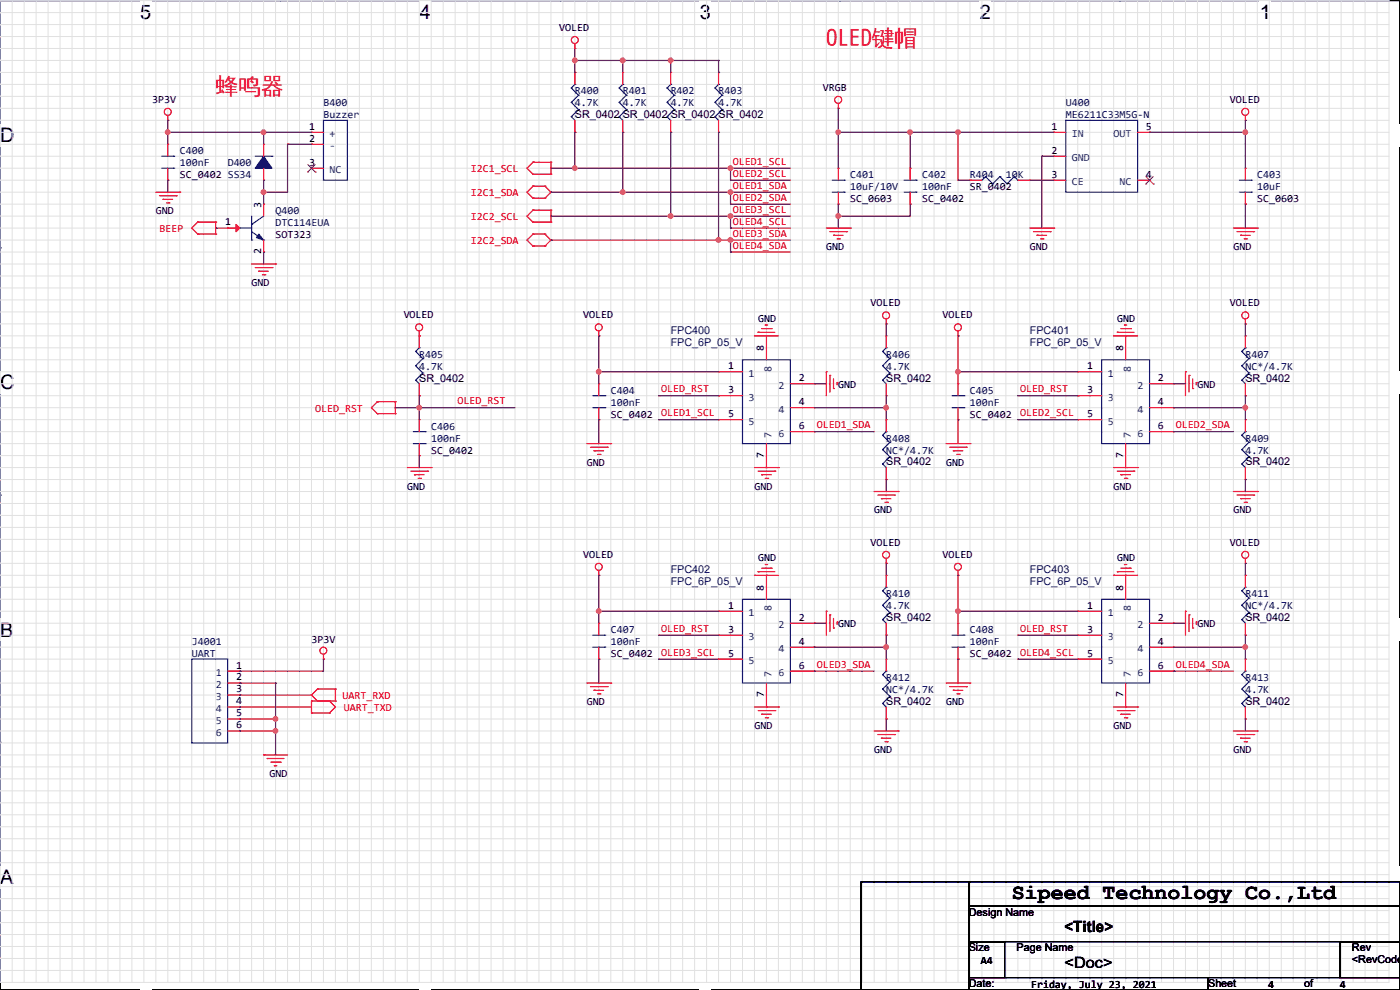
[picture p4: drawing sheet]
<svg xmlns="http://www.w3.org/2000/svg" width="297mm" height="210mm" viewBox="0 0 297 210" stroke-linecap="round" stroke-linejoin="round" font-family="sans-serif">
<path d="M0 .1h297v209.8h-297z" fill="none" stroke="#000" stroke-width=".25"/>
<g fill="#fff">
<path d="M29.7 .1h2.4v4.8h-2.4z"/>
<path d="M29.7 209.9l2.4 .1z"/>
</g>
<path d="M59.4 .1h.1M59.4 209.9h.1" fill="none" stroke="#000" stroke-width=".25"/>
<g fill="#fff">
<path d="M89.1 .1h2.3v4.8h-2.3z"/>
<path d="M89.1 209.9l2.3 .1z"/>
</g>
<path d="M118.8 .1h.1M118.8 209.9h.1" fill="none" stroke="#000" stroke-width=".25"/>
<g fill="#fff">
<path d="M148.5 .1h2.3v4.8h-2.3z"/>
<path d="M148.5 209.9l2.3 .1z"/>
</g>
<path d="M178.2 .1h.1M178.2 209.9h.1" fill="none" stroke="#000" stroke-width=".25"/>
<g fill="#fff">
<path d="M207.9 .1h2.3v4.8h-2.3z"/>
<path d="M207.9 209.9l2.3 .1z"/>
</g>
<path d="M237.6 .1h.1M237.6 209.9h.1" fill="none" stroke="#000" stroke-width=".25"/>
<g fill="#fff">
<path d="M267.3 .1h2.3v4.8h-2.3z"/>
<path d="M267.3 209.9l2.3 .1z"/>
<path d="M0 26.3h3.1v4.8h-3.1z"/>
<path d="M297 26.3v4.8z"/>
<path d="M0 78.8h3.1v4.7h-3.1z"/>
<path d="M297 78.8v4.7z"/>
</g>
<path d="M0 52.6h.1M297 52.6h.1" fill="none" stroke="#000" stroke-width=".25"/>
<g fill="#fff">
<path d="M0 131.2h2.9v4.8h-2.9z"/>
<path d="M297 131.2v4.8z"/>
</g>
<path d="M0 105h.1M297 105h.1" fill="none" stroke="#000" stroke-width=".25"/>
<g fill="#fff">
<path d="M0 183.7h2.9v4.7h-2.9z"/>
<path d="M296.9 183.7h.1v4.7h-.1z"/>
</g>
<path d="M0 157.5h.1M297 157.5h.1M182.7 187.1h22.8v22.8h-22.8zM205.5 187.1h91.5v5.1h-91.5zM205.5 192.2h91.5v7.6h-91.5zM205.5 199.8h7.6v7.6h-7.6zM284.3 199.8h12.7v7.6h-12.7zM205.5 207.4h50.8v2.5h-50.8zM256.3 207.4h40.7v2.5h-40.7z" fill="none" stroke="#000" stroke-width=".25"/>
<g fill="none" stroke="#e1e1e1" stroke-width=".21">
<path d="M0 .1h294.7v208.3h-294.7zM0 2.7h294.7M0 5.2h294.7M0 7.7h294.7M0 10.3h294.7M0 12.8h294.7M0 15.4h294.7M0 17.9h294.7M2.6 .1v208.3M5.1 .1v208.3M7.7 .1v208.3M10.2 .1v208.3"/>
<path d="M12.7 .1v208.3M15.3 .1v208.3M17.8 .1v208.3M20.4 .1v208.3M22.9 .1v208.3M25.4 .1v208.3M28 .1v208.3M30.5 .1v208.3M33.1 .1v208.3M35.6 .1v208.3M38.1 .1v208.3M40.7 .1v208.3"/>
<path d="M43.2 .1v208.3M45.8 .1v208.3M48.3 .1v208.3M50.8 .1v208.3M53.4 .1v208.3M55.9 .1v208.3M58.5 .1v208.3M61 .1v208.3M63.5 .1v208.3M66.1 .1v208.3M68.6 .1v208.3M71.2 .1v208.3"/>
<path d="M73.7 .1v208.3M76.2 .1v208.3M78.8 .1v208.3M81.3 .1v208.3M83.9 .1v208.3M86.4 .1v208.3M88.9 .1v208.3M91.5 .1v208.3M94 .1v208.3M96.6 .1v208.3M99.1 .1v208.3M101.6 .1v208.3"/>
<path d="M104.2 .1v208.3M106.7 .1v208.3M109.3 .1v208.3M111.8 .1v208.3M114.3 .1v208.3M116.9 .1v208.3M119.4 .1v208.3M122 .1v208.3M124.5 .1v208.3M127 .1v208.3M129.6 .1v208.3M132.1 .1v208.3"/>
<path d="M134.7 .1v208.3M137.2 .1v208.3M139.7 .1v208.3M142.3 .1v208.3M144.8 .1v208.3M147.4 .1v208.3M149.9 .1v208.3M152.4 .1v208.3M155 .1v208.3M157.5 .1v208.3M160.1 .1v208.3M162.6 .1v208.3"/>
<path d="M165.1 .1v208.3M167.7 .1v208.3M170.2 .1v208.3M172.8 .1v208.3M175.3 .1v208.3M177.8 .1v208.3M180.4 .1v208.3M182.9 .1v208.3M185.5 .1v208.3M188 .1v208.3M190.5 .1v208.3M193.1 .1v208.3"/>
<path d="M195.6 .1v208.3M198.2 .1v208.3M200.7 .1v208.3M203.2 .1v208.3M205.8 .1v208.3M208.3 .1v208.3M210.9 .1v208.3M213.4 .1v208.3M215.9 .1v208.3M218.5 .1v208.3M221 .1v208.3M223.6 .1v208.3"/>
<path d="M226.1 .1v208.3M228.6 .1v208.3M231.2 .1v208.3M233.7 .1v208.3M236.3 .1v208.3M238.8 .1v208.3M241.3 .1v208.3M243.9 .1v208.3M246.4 .1v208.3M249 .1v208.3M251.5 .1v208.3M254 .1v208.3"/>
<path d="M256.6 .1v208.3M259.1 .1v208.3M261.7 .1v208.3M264.2 .1v208.3M266.7 .1v208.3M269.3 .1v208.3M271.8 .1v208.3M274.4 .1v208.3M276.9 .1v208.3M279.4 .1v208.3M282 .1v208.3M284.5 .1v208.3"/>
<path d="M287.1 .1v208.3M289.6 .1v208.3M292.1 .1v208.3M0 20.4h294.7M0 23h294.7M0 25.5h294.7M0 28.1h294.7M0 30.6h294.7M0 33.1h294.7M0 35.7h294.7M0 38.2h294.7M0 40.8h294.7"/>
<path d="M0 43.3h294.7M0 45.8h294.7M0 48.4h294.7M0 50.9h294.7M0 53.5h294.7M0 56h294.7M0 58.5h294.7M0 61.1h294.7M0 63.6h294.7M0 66.2h294.7M0 68.7h294.7M0 71.2h294.7"/>
<path d="M0 73.8h294.7M0 76.3h294.7M0 78.9h294.7M0 81.4h294.7M0 83.9h294.7M0 86.5h294.7M0 89h294.7M0 91.6h294.7M0 94.1h294.7M0 96.6h294.7M0 99.2h294.7M0 101.7h294.7"/>
<path d="M0 104.3h294.7M0 106.8h294.7M0 109.3h294.7M0 111.9h294.7M0 114.4h294.7M0 117h294.7M0 119.5h294.7M0 122h294.7M0 124.6h294.7M0 127.1h294.7M0 129.7h294.7M0 132.2h294.7"/>
<path d="M0 134.7h294.7M0 137.3h294.7M0 139.8h294.7M0 142.4h294.7M0 144.9h294.7M0 147.4h294.7M0 150h294.7M0 152.5h294.7M0 155.1h294.7M0 157.6h294.7M0 160.1h294.7M0 162.7h294.7"/>
<path d="M0 165.2h294.7M0 167.8h294.7M0 170.3h294.7M0 172.8h294.7M0 175.4h294.7M0 177.9h294.7M0 180.5h294.7M0 183h294.7M0 185.5h294.7M0 188.1h294.7M0 190.6h294.7M0 193.2h294.7"/>
<path d="M0 195.7h294.7M0 198.2h294.7M0 200.8h294.7M0 203.3h294.7M0 205.9h294.7"/>
</g>
<g fill="none" stroke="#f00" stroke-width=".25">
<path d="M122 10.3h.1M122 15.4h.1M122 9.3v1M122 15.4v2.5M132.1 15.4h.1M132.1 15.4v2.5M142.3 15.4h.1M142.3 15.4v2.5M152.4 15.4h.1M152.4 15.4v2.5M35.6 25.5h.1M35.6 38.2h.1"/>
<path d="M35.6 30.6h.1M35.6 24.5v1M35.6 30.6v2.5M35.6 35.7v2.5M55.9 38.2h.1M55.9 30.6h.1M55.9 30.6v2.5M55.9 35.7v2.5M66.1 28.1h.1M66.1 30.6h.1M66.1 35.7h.1M66.1 28.1h2.5"/>
<path d="M66.1 30.6h2.5M66.1 35.7h2.5M113.1 37h.1M113.1 34.4h.1M113.1 39.5h.1M113.1 34.4l-1.3 1.3 1.3 1.3M113.1 37h3.8M113.1 34.4h3.8M113.1 39.5l-1.3 1.3 1.3 1.2M113.1 39.5h2.5M115.6 39.5h.1M115.6 39.5l1.3 1.3-1.3 1.2"/>
<path d="M116.9 37h.1M116.9 34.4h.1M116.9 34.4v2.6M122 28.1h.1M122 25.5v2.6M132.1 28.1h.1M132.1 25.5v2.6M142.3 28.1h.1M142.3 25.5v2.6M152.4 28.1h.1M152.4 25.5v2.6M177.8 23h.1"/>
<path d="M177.8 35.7h.1M177.8 22v1M177.8 35.7v2.5M193.1 35.7h.1M193.1 35.7v2.5M205.8 38.2h.1M205.8 38.2h2.5M215.9 38.2h2.6M218.5 38.2h.1M223.6 33.1h.1M223.6 38.2h.1M223.6 28.1h.1"/>
<path d="M223.6 28.1h2.5M223.6 33.1h2.5M223.6 38.2h2.5M241.3 28.1h2.6M241.3 38.2h2.6M243.9 28.1h.1M243.9 38.2h.1M264.2 25.5h.1M264.2 35.7h.1M264.2 24.5v1M264.2 35.7v2.5M33.1 40.8h5"/>
<path d="M33.8 41.5h3.6M34.6 42.3h.1M34.6 42.3h2M35.3 43.1h.6M35.9 43.1h.1M37.4 41.5h.1M38.1 40.8h.1M42 49.7h.1M42 47.1h.1M42 47.1l-1.3 1.3 1.3 1.3M42 49.7h3.8M42 47.1h3.8"/>
<path d="M45.8 49.7h.1M45.8 47.1h.1M45.8 47.1v2.6M48.3 48.4h.1M48.3 48.4h2.5M53.4 56h5.1M54.1 56.8h3.6M54.9 57.5h.1M54.9 57.5h2M55.7 58.3h.5M55.9 53.5h.1M55.9 43.3h.1"/>
<path d="M55.9 43.3v2.5M55.9 50.9v2.6M56.2 58.3h.1M57.7 56.8h.1M58.5 56h.1M113.1 42h.1M113.1 47.1h.1M113.1 44.6h.1M113.1 49.7h.1M113.1 52.2h.1M113.1 49.7h2.5M113.1 47.1h3.8"/>
<path d="M113.1 44.6l-1.3 1.2 1.3 1.3M113.1 42h2.5M113.1 44.6h3.8M113.1 49.7l-1.3 1.2 1.3 1.3M113.1 52.2h2.5M115.6 42h.1M115.6 52.2h.1M115.6 49.7h.1M115.6 49.7l1.3 1.2-1.3 1.3M116.9 47.1h.1M116.9 44.6h.1M116.9 44.6v2.5"/>
<path d="M175.3 48.4h5.1M176.1 49.1h3.5M176.8 49.9h.1M176.8 49.9h2.1M177.6 50.7h.5M177.8 43.3h.1M177.8 40.8v2.5M178.1 50.7h.1M179.6 49.1h.1M180.4 48.4h.1M193.1 43.3h.1M193.1 40.8v2.5"/>
<path d="M218.5 48.4h5.1M219.2 49.1h3.6M220 49.9h.1M220 49.9h2M220.8 50.7h.5M221.3 50.7h.1M222.8 49.1h.1M223.6 48.4h.1M261.7 48.4h5M262.4 49.1h3.6M263.2 49.9h.1M263.2 49.9h2"/>
<path d="M263.9 50.7h.6M264.2 43.3h.1M264.2 40.8v2.5M264.5 50.7h.1M266 49.1h.1M266.7 48.4h.1M88.9 71.2h.1M88.9 70.2v3.6M127 71.2h.1M127 70.2v1M152.4 78.9h.1M152.4 78.9h5.1"/>
<path d="M160.1 71.2h.1M160.1 71.2h5M160.8 70.5h.1M160.8 70.5h3.6M161.6 69.7h2M162.3 69h.1M162.3 69h.6M162.6 71.2h.1M162.6 71.2v5.1M163.6 69.7h.1M175.3 78.9h.1M175.3 78.9v5"/>
<path d="M176.1 79.6h.1M176.1 79.6v3.6M188 68.7h.1M188 71.2h.1M188 67.7v1M188 71.2v2.6M203.2 71.2h.1M203.2 70.2v1M228.6 78.9h.1M228.6 78.9h5.1M236.3 71.2h.1M236.3 71.2h5"/>
<path d="M237 70.5h.1M237 70.5h3.6M237.8 69.7h2M238.5 69h.1M238.5 69h.6M238.8 71.2h.1M238.8 71.2v5.1M239.8 69.7h.1M251.5 78.9h.1M251.5 78.9v5M252.3 79.6h.1M252.3 79.6v3.6"/>
<path d="M264.2 68.7h.1M264.2 71.2h.1M264.2 67.7v1M264.2 71.2v2.6M80.1 87.8h.1M80.1 85.2h.1M80.1 85.2l-1.3 1.3 1.3 1.3M80.1 87.8h3.8M80.1 85.2h3.8M83.9 87.8h.1M83.9 85.2h.1M83.9 85.2v2.6"/>
<path d="M86.4 99.2h5.1M87.2 99.9h3.5M88.9 96.6h.1M88.9 89h.1M88.9 83.9h.1M88.9 81.4v2.5M88.9 89v2.6M88.9 94.1v2.5M90.7 99.9h.1M91.5 99.2h.1M124.5 94.1h5.1M125.3 94.9h3.5"/>
<path d="M126 95.6h.1M126 95.6h2.1M126.8 96.4h.5M127 89h.1M127 81.4h.1M127 81.4v2.5M127 86.5v2.5M127.3 96.4h.1M128.8 94.9h.1M129.6 94.1h.1M152.4 83.9h.1M152.4 89h.1"/>
<path d="M152.4 83.9h5.1M152.4 89h5.1M160.1 99.2h5M160.8 99.9h3.6M162.6 99.2h.1M162.6 94.1v5.1M164.4 99.9h.1M165.1 99.2h.1M167.7 81.4h5.1M167.7 86.5h5.1M167.7 91.6h5.1M172.8 81.4h.1"/>
<path d="M172.8 86.5h.1M172.8 91.6h.1M176.8 82.4h.1M176.8 80.4v2M177.6 81.2h.1M177.6 81.2v.5M188 89h.1M188 83.9h.1M188 81.4v2.5M188 89v2.6M188 99.2v2.5M200.7 94.1h5.1"/>
<path d="M201.5 94.9h3.5M202.2 95.6h.1M202.2 95.6h2.1M203 96.4h.5M203.2 89h.1M203.2 81.4h.1M203.2 81.4v2.5M203.2 86.5v2.5M203.5 96.4h.1M205 94.9h.1M205.8 94.1h.1M228.6 83.9h.1"/>
<path d="M228.6 89h.1M228.6 83.9h5.1M228.6 89h5.1M236.3 99.2h5M237 99.9h3.6M238.8 99.2h.1M238.8 94.1v5.1M240.6 99.9h.1M241.3 99.2h.1M243.9 81.4h5.1M243.9 86.5h5.1M243.9 91.6h5.1"/>
<path d="M249 81.4h.1M249 86.5h.1M249 91.6h.1M253 82.4h.1M253 80.4v2M253.8 81.2h.1M253.8 81.2v.5M264.2 83.9h.1M264.2 89h.1M264.2 81.4v2.5M264.2 89v2.6M264.2 99.2v2.5"/>
<path d="M87.9 100.7h.1M87.9 100.7h2.1M88.7 101.5h.5M89.2 101.5h.1M161.6 100.7h.1M161.6 100.7h2M162.3 119.8h.1M162.3 101.5h.6M162.3 119.8h.6M162.9 101.5h.1M185.5 104.3h5M186.2 105h3.6"/>
<path d="M187 105.8h.1M187 105.8h2M187.7 106.6h.6M188 119.5h.1M188 101.7h.1M188 118.5v1M188.3 106.6h.1M189.8 105h.1M190.5 104.3h.1M237.8 100.7h.1M237.8 100.7h2M238.5 119.8h.1"/>
<path d="M238.5 101.5h.6M238.5 119.8h.6M239.1 101.5h.1M261.7 104.3h5M262.4 105h3.6M263.2 105.8h.1M263.2 105.8h2M263.9 106.6h.6M264.2 119.5h.1M264.2 101.7h.1M264.2 118.5v1M264.5 106.6h.1"/>
<path d="M266 105h.1M266.7 104.3h.1M68.6 139.8h.1M68.6 138.8v1M127 122h.1M127 139.8h.1M127 132.2h.1M127 121v1M127 132.2v2.5M127 137.3v2.5M152.4 129.7h.1M152.4 134.7h.1"/>
<path d="M152.4 139.8h.1M152.4 129.7h5.1M152.4 134.7h5.1M152.4 139.8h5.1M160.1 122h.1M160.1 122h5M160.8 121.3h.1M160.8 121.3h3.6M161.6 120.5h2M162.6 122h.1M162.6 122v5.1M163.6 120.5h.1"/>
<path d="M167.7 132.2h5.1M167.7 137.3h5.1M172.8 132.2h.1M172.8 137.3h.1M175.3 129.7h.1M175.3 129.7v5M176.1 130.4h.1M176.1 130.4v3.6M176.8 133.2h.1M176.8 131.2v2M177.6 132h.1M177.6 132v.5"/>
<path d="M188 134.7h.1M188 122h.1M188 139.8h.1M188 122v2.6M188 132.2v2.5M188 139.8v2.6M203.2 122h.1M203.2 139.8h.1M203.2 132.2h.1M203.2 121v1M203.2 132.2v2.5M203.2 137.3v2.5"/>
<path d="M228.6 129.7h.1M228.6 134.7h.1M228.6 139.8h.1M228.6 129.7h5.1M228.6 134.7h5.1M228.6 139.8h5.1M236.3 122h.1M236.3 122h5M237 121.3h.1M237 121.3h3.6M237.8 120.5h2M238.8 122h.1"/>
<path d="M238.8 122v5.1M239.8 120.5h.1M243.9 132.2h5.1M243.9 137.3h5.1M249 132.2h.1M249 137.3h.1M251.5 129.7h.1M251.5 129.7v5M252.3 130.4h.1M252.3 130.4v3.6M253 133.2h.1M253 131.2v2"/>
<path d="M253.8 132h.1M253.8 132v.5M264.2 134.7h.1M264.2 122h.1M264.2 139.8h.1M264.2 122v2.6M264.2 132.2v2.5M264.2 139.8v2.6M48.3 144.9h2.5M48.3 150h2.5M48.3 155.1h2.5M48.3 142.4h2.5"/>
<path d="M48.3 147.4h2.5M48.3 152.5h2.5M50.8 142.4h.1M50.8 144.9h.1M50.8 147.4h.1M50.8 150h.1M50.8 152.5h.1M50.8 155.1h.1M66.1 151.3h.1M66.1 148.7h.1M66.1 148.7h5.1M66.1 151.3h3.8"/>
<path d="M66.1 148.7v2.6M67.4 146.2h.1M67.4 148.7h.1M67.4 146.2l-1.3 1.2 1.3 1.3M67.4 146.2h3.8M69.9 151.3h.1M69.9 148.7h.1M69.9 148.7l1.3 1.3-1.3 1.3M71.2 146.2h.1M71.2 148.7h.1M71.2 146.2v2.5M124.5 144.9h5.1"/>
<path d="M125.3 145.7h3.5M126 146.4h.1M126 146.4h2.1M126.8 147.2h.5M127.3 147.2h.1M128.8 145.7h.1M129.6 144.9h.1M160.1 150h5M160.8 150.7h3.6M161.6 151.5h.1M161.6 151.5h2M162.3 152.3h.6"/>
<path d="M162.6 150h.1M162.6 144.9v5.1M162.9 152.3h.1M164.4 150.7h.1M165.1 150h.1M167.7 142.4h5.1M172.8 142.4h.1M185.5 155.1h5M186.2 155.8h3.6M187 156.6h.1M187 156.6h2M187.7 157.4h.6"/>
<path d="M188 152.5h.1M188 150v2.5M188.3 157.4h.1M189.8 155.8h.1M190.5 155.1h.1M200.7 144.9h5.1M201.5 145.7h3.5M202.2 146.4h.1M202.2 146.4h2.1M203 147.2h.5M203.5 147.2h.1M205 145.7h.1"/>
<path d="M205.8 144.9h.1M236.3 150h5M237 150.7h3.6M237.8 151.5h.1M237.8 151.5h2M238.5 152.3h.6M238.8 150h.1M238.8 144.9v5.1M239.1 152.3h.1M240.6 150.7h.1M241.3 150h.1M243.9 142.4h5.1"/>
<path d="M249 142.4h.1M261.7 155.1h5M262.4 155.8h3.6M263.2 156.6h.1M263.2 156.6h2M263.9 157.4h.6M264.2 152.5h.1M264.2 150v2.5M264.5 157.4h.1M266 155.8h.1M266.7 155.1h.1M55.9 160.1h.1"/>
<path d="M55.9 160.1h5.1M56.7 160.9h.1M56.7 160.9h3.5M57.4 161.7h2.1M58.2 162.4h.1M58.2 162.4h.5M59.5 161.7h.1"/>
<circle cx="121.9" cy="8.5" r=".74"/>
<circle cx="35.6" cy="23.7" r=".74"/>
<circle cx="177.8" cy="21.2" r=".74"/>
<circle cx="264.2" cy="23.7" r=".74"/>
<circle cx="88.9" cy="69.4" r=".74"/>
<circle cx="127" cy="69.4" r=".74"/>
<circle cx="188" cy="66.9" r=".74"/>
<circle cx="203.2" cy="69.4" r=".74"/>
<circle cx="264.2" cy="66.9" r=".74"/>
<circle cx="188" cy="117.7" r=".74"/>
<circle cx="264.2" cy="117.7" r=".74"/>
<circle cx="68.6" cy="138" r=".74"/>
<circle cx="127" cy="120.2" r=".74"/>
<circle cx="203.2" cy="120.2" r=".74"/>
</g>
<g fill="none" stroke="#00f" stroke-width=".25">
<path d="M121.2 18.7h.1M121.2 18.7l1.5 1.5M122 17.9h.1M122 17.9l-.8 .8M131.4 18.7h.1M131.4 18.7l1.5 1.5M132.1 17.9h.1M132.1 17.9l-.7 .8M141.5 18.7h.1M141.5 18.7l1.5 1.5M142.3 17.9h.1M142.3 17.9l-.8 .8"/>
<path d="M151.7 18.7h.1M151.7 18.7l1.5 1.5M152.4 17.9h.1M152.4 17.9l-.7 .8M34.3 33.1h2.6M34.3 35.7h2.6M36.9 35.7h.1M36.9 33.1h.1M54.1 33.1h3.6M57.7 33.1h.1M68.6 25.5h5.1v12.7h-5.1zM121.2 24.8h.1"/>
<path d="M121.2 21.7h.1M121.2 24.8l.8 .7M121.2 21.7l1.5 1.5M122.7 23.2h.1M122.7 20.2h.1M122.7 23.2l-1.5 1.6M122.7 20.2l-1.5 1.5M131.4 24.8h.1M131.4 21.7h.1M131.4 24.8l.7 .7M131.4 21.7l1.5 1.5M132.9 23.2h.1"/>
<path d="M132.9 20.2h.1M132.9 23.2l-1.5 1.6M132.9 20.2l-1.5 1.5M141.5 24.8h.1M141.5 21.7h.1M141.5 24.8l.8 .7M141.5 21.7l1.5 1.5M143 23.2h.1M143 20.2h.1M143 23.2l-1.5 1.6M143 20.2l-1.5 1.5M151.7 24.8h.1"/>
<path d="M151.7 21.7h.1M151.7 24.8l.7 .7M151.7 21.7l1.5 1.5M153.2 23.2h.1M153.2 20.2h.1M153.2 23.2l-1.5 1.6M153.2 20.2l-1.5 1.5M176.6 38.2h2.5M179.1 38.2h.1M191.8 38.2h2.6M194.4 38.2h.1M209.1 37.5h.1"/>
<path d="M209.1 37.5l-.8 .7M209.1 37.5l1.5 1.5M210.6 39h.1M212.1 37.5h.1M212.1 37.5l-1.5 1.5M212.1 37.5l1.6 1.5M213.7 39h.1M215.2 37.5h.1M215.2 37.5l-1.5 1.5M215.2 37.5l.7 .7M215.9 38.2h.1M226.1 25.5h15.2v15.3h-15.2z"/>
<path d="M262.9 38.2h2.6M265.5 38.2h.1M50.8 48.4h.1M50.8 48.4h2.6M53.4 47.6h.1M53.4 50.9h.1M53.4 49.1l2.5 1.8M53.4 45.8v5.1M55.9 50.9h.1M55.9 45.8l-2.5 1.8M176.6 40.8h2.5M179.1 40.8h.1"/>
<path d="M191.8 40.8h2.6M194.4 40.8h.1M262.9 40.8h2.6M265.5 40.8h.1M88.2 77.6h.1M88.2 74.5h.1M88.2 77.6l1.5 1.5M88.2 74.5l1.5 1.6M88.9 73.8h.1M88.9 73.8l-.7 .7M89.7 79.1h.1M89.7 76.1h.1"/>
<path d="M89.7 79.1l-1.5 1.5M89.7 76.1l-1.5 1.5M157.5 76.3h10.2v17.8h-10.2zM187.2 77.6h.1M187.2 74.5h.1M187.2 77.6l1.6 1.5M187.2 74.5l1.6 1.6M188 73.8h.1M188 73.8l-.8 .7M188.8 79.1h.1M188.8 76.1h.1M188.8 79.1l-1.6 1.5"/>
<path d="M188.8 76.1l-1.6 1.5M233.7 76.3h10.2v17.8h-10.2zM263.4 77.6h.1M263.4 74.5h.1M263.4 77.6l1.6 1.5M263.4 74.5l1.6 1.6M264.2 73.8h.1M264.2 73.8l-.8 .7M265 79.1h.1M265 76.1h.1M265 79.1l-1.6 1.5M265 76.1l-1.6 1.5"/>
<path d="M87.7 94.1h2.5M87.7 91.6h2.5M88.2 80.6h.1M88.2 80.6l.7 .8M90.2 94.1h.1M90.2 91.6h.1M125.8 86.5h2.5M125.8 83.9h2.5M128.3 86.5h.1M128.3 83.9h.1M187.2 98.4h.1M187.2 95.4h.1"/>
<path d="M187.2 92.3h.1M187.2 80.6h.1M187.2 98.4l.8 .8M187.2 95.4l1.6 1.5M187.2 92.3l1.6 1.6M187.2 80.6l.8 .8M188 91.6h.1M188 91.6l-.8 .7M188.8 96.9h.1M188.8 93.9h.1M188.8 96.9l-1.6 1.5M188.8 93.9l-1.6 1.5"/>
<path d="M202 86.5h2.5M202 83.9h2.5M204.5 86.5h.1M204.5 83.9h.1M263.4 80.6h.1M263.4 98.4h.1M263.4 95.4h.1M263.4 92.3h.1M263.4 80.6l.8 .8M263.4 98.4l.8 .8M263.4 95.4l1.6 1.5M263.4 92.3l1.6 1.6"/>
<path d="M264.2 91.6h.1M264.2 91.6l-.8 .7M265 96.9h.1M265 93.9h.1M265 96.9l-1.6 1.5M265 93.9l-1.6 1.5M40.7 139.8h7.6v17.8h-7.6zM125.8 137.3h2.5M125.8 134.7h2.5M128.3 137.3h.1M128.3 134.7h.1M157.5 127.1h10.2v17.8h-10.2z"/>
<path d="M187.2 131.4h.1M187.2 128.4h.1M187.2 125.3h.1M187.2 131.4l.8 .8M187.2 128.4l1.6 1.5M187.2 125.3l1.6 1.6M188 124.6h.1M188 124.6l-.8 .7M188.8 129.9h.1M188.8 126.9h.1M188.8 129.9l-1.6 1.5M188.8 126.9l-1.6 1.5"/>
<path d="M202 137.3h2.5M202 134.7h2.5M204.5 137.3h.1M204.5 134.7h.1M233.7 127.1h10.2v17.8h-10.2zM263.4 131.4h.1M263.4 128.4h.1M263.4 125.3h.1M263.4 131.4l.8 .8M263.4 128.4l1.6 1.5M263.4 125.3l1.6 1.6M264.2 124.6h.1"/>
<path d="M264.2 124.6l-.8 .7M265 129.9h.1M265 126.9h.1M265 129.9l-1.6 1.5M265 126.9l-1.6 1.5M187.2 149.2h.1M187.2 146.2h.1M187.2 143.1h.1M187.2 149.2l.8 .8M187.2 146.2l1.6 1.5M187.2 143.1l1.6 1.6M188 142.4h.1"/>
<path d="M188 142.4l-.8 .7M188.8 147.7h.1M188.8 144.7h.1M188.8 147.7l-1.6 1.5M188.8 144.7l-1.6 1.5M263.4 149.2h.1M263.4 146.2h.1M263.4 143.1h.1M263.4 149.2l.8 .8M263.4 146.2l1.6 1.5M263.4 143.1l1.6 1.6M264.2 142.4h.1"/>
<path d="M264.2 142.4l-.8 .7M265 147.7h.1M265 144.7h.1M265 147.7l-1.6 1.5M265 144.7l-1.6 1.5"/>
</g>
<path d="M65.3 36.5h.1M65.3 34.9l1.6 1.6M66.8 34.9l-1.5 1.6M66.9 36.5h.1M243.1 39h.1M243.1 37.5l1.6 1.5M244.6 37.5l-1.5 1.5M244.7 39h.1" fill="none" stroke="#804000" stroke-width=".21"/>
<g fill="#00f" stroke="#00f" stroke-width=".25">
<path d="M54.9 49.7l1 1.2-1.5-.5z"/>
<path d="M55.9 33.1l1.8 2.6h-3.6z" fill-rule="evenodd"/>
</g>
<path d="M50.1 47.6l.7 .8-.7 .7z" fill="#f00" stroke="#f00" stroke-width=".25"/>
<g fill="none" stroke="#800040" stroke-width=".25">
<path d="M122 12.8h.1M122 15.4h.1M122 10.3v5.1M122 12.8h30.4M132.1 12.8h.1M132.1 12.8v2.6M142.3 12.8h.1M142.3 12.8v2.6M152.4 15.4h.1M152.4 12.8h.1M152.4 12.8v2.6M35.6 28.1h.1"/>
<path d="M35.6 25.5h.1M35.6 38.2h.1M35.6 28.1h30.5M35.6 25.5v5.1M35.6 38.2v2.6M55.9 28.1h.1M55.9 38.2h.1M55.9 28.1v2.5M55.9 38.2v5.1M61 30.6h.1M61 30.6v10.2h-5.1M61 30.6h5.1"/>
<path d="M116.9 35.7h.1M116.9 35.7h50.8M122 28.1h.1M122 35.7h.1M122 28.1v7.6M132.1 28.1h.1M132.1 28.1v12.7M142.3 28.1h.1M142.3 28.1v17.7M152.4 28.1h.1M152.4 28.1v22.8M155 38.2h.1"/>
<path d="M155 35.7h.1M155 38.2h12.7M155 35.7v2.5M177.8 23h.1M177.8 28.1h.1M177.8 28.1h45.8M177.8 23v12.7M193.1 28.1h.1M193.1 28.1v7.6M203.2 28.1h.1M203.2 38.2h.1M203.2 28.1v10.1"/>
<path d="M203.2 38.2h2.6M218.5 38.2h.1M218.5 38.2h5.1M221 33.1h.1M221 33.1v15.3M221 33.1h2.6M243.9 28.1h.1M243.9 28.1h20.3M264.2 28.1h.1M264.2 25.5h.1M264.2 25.5v10.2M45.8 48.4h.1"/>
<path d="M45.8 48.4h2.5M55.9 53.5h.1M55.9 40.8h.1M55.9 53.5v2.5M116.9 40.8h.1M116.9 45.8h.1M116.9 50.9h.1M116.9 40.8h50.8M116.9 45.8h50.8M116.9 50.9h50.8M132.1 40.8h.1M142.3 45.8h.1"/>
<path d="M152.4 50.9h.1M155 43.3h.1M155 40.8h.1M155 45.8h.1M155 48.4h.1M155 50.9h.1M155 53.5h.1M155 48.4h12.7M155 40.8v2.5M155 45.8v2.6M155 50.9v2.6M155 43.3h12.7"/>
<path d="M155 53.5h12.7M177.8 43.3h.1M177.8 45.8h.1M177.8 43.3v5.1M193.1 43.3h.1M193.1 43.3v2.5h-15.3M264.2 43.3h.1M264.2 43.3v5.1M127 71.2h.1M127 78.9h.1M127 71.2v10.2M127 78.9h25.4"/>
<path d="M188 68.7h.1M188 68.7v2.5M203.2 71.2h.1M203.2 78.9h.1M203.2 71.2v10.2M203.2 78.9h25.4M264.2 68.7h.1M264.2 68.7v2.5M83.9 86.5h.1M83.9 86.5h25.4M88.9 83.9h.1M88.9 86.5h.1"/>
<path d="M88.9 96.6h.1M88.9 83.9v5.1M88.9 96.6v2.6M127 89h.1M127 89v5.1M139.7 83.9h.1M139.7 89h.1M139.7 83.9h12.7M139.7 89h12.7M172.8 86.5h.1M172.8 81.4h.1M172.8 91.6h.1"/>
<path d="M172.8 86.5h15.2M172.8 81.4h2.5M172.8 91.6h12.7M188 83.9h.1M188 86.5h.1M188 83.9v5.1M203.2 89h.1M203.2 89v5.1M215.9 83.9h.1M215.9 89h.1M215.9 83.9h12.7M215.9 89h12.7"/>
<path d="M249 81.4h.1M249 86.5h.1M249 91.6h.1M249 86.5h15.2M249 81.4h2.5M249 91.6h12.7M264.2 83.9h.1M264.2 86.5h.1M264.2 83.9v5.1M188 101.7h.1M188 119.5h.1M188 101.7v2.6"/>
<path d="M188 119.5v2.5M264.2 101.7h.1M264.2 119.5h.1M264.2 101.7v2.6M264.2 119.5v2.5M68.6 139.8h.1M68.6 139.8v2.6h-17.8M127 122h.1M127 129.7h.1M127 139.8h.1M127 122v10.2M127 139.8v5.1"/>
<path d="M127 129.7h25.4M139.7 134.7h.1M139.7 139.8h.1M139.7 134.7h12.7M139.7 139.8h12.7M172.8 132.2h.1M172.8 137.3h.1M172.8 132.2h2.5M172.8 137.3h15.2M188 134.7h.1M188 137.3h.1M188 134.7v5.1"/>
<path d="M203.2 122h.1M203.2 129.7h.1M203.2 139.8h.1M203.2 122v10.2M203.2 139.8v5.1M203.2 129.7h25.4M215.9 134.7h.1M215.9 139.8h.1M215.9 134.7h12.7M215.9 139.8h12.7M249 132.2h.1M249 137.3h.1"/>
<path d="M249 132.2h2.5M249 137.3h15.2M264.2 134.7h.1M264.2 137.3h.1M264.2 134.7v5.1M50.8 142.4h.1M50.8 144.9h.1M50.8 147.4h.1M50.8 150h.1M50.8 152.5h.1M50.8 155.1h.1M50.8 144.9h7.7"/>
<path d="M50.8 147.4h15.3M50.8 150h15.3M50.8 152.5h7.7M50.8 155.1h7.7M58.5 144.9h.1M58.5 152.5h.1M58.5 155.1h.1M58.5 144.9v15.2M172.8 142.4h.1M172.8 142.4h12.7M188 152.5h.1M188 152.5v2.6"/>
<path d="M249 142.4h.1M249 142.4h12.7M264.2 152.5h.1M264.2 152.5v2.6"/>
</g>
<g fill="#f0f" stroke="#f0f" stroke-width=".25">
<circle cx="55.9" cy="28" r=".49"/>
<circle cx="35.6" cy="28" r=".49"/>
<circle cx="55.9" cy="40.7" r=".49"/>
<circle cx="188" cy="86.5" r=".49"/>
<circle cx="177.8" cy="28" r=".49"/>
<circle cx="193.1" cy="28" r=".49"/>
<circle cx="203.2" cy="28" r=".49"/>
<circle cx="264.2" cy="28" r=".49"/>
<circle cx="177.8" cy="45.8" r=".49"/>
<circle cx="127" cy="78.8" r=".49"/>
<circle cx="203.2" cy="78.8" r=".49"/>
<circle cx="264.2" cy="86.5" r=".49"/>
<circle cx="127" cy="129.6" r=".49"/>
<circle cx="188" cy="137.3" r=".49"/>
<circle cx="203.2" cy="129.6" r=".49"/>
<circle cx="264.2" cy="137.3" r=".49"/>
<circle cx="152.4" cy="50.9" r=".49"/>
<circle cx="155" cy="50.9" r=".49"/>
<circle cx="155" cy="35.7" r=".49"/>
<circle cx="121.9" cy="35.7" r=".49"/>
<circle cx="155" cy="40.7" r=".49"/>
<circle cx="132.1" cy="40.7" r=".49"/>
<circle cx="155" cy="45.8" r=".49"/>
<circle cx="142.3" cy="45.8" r=".49"/>
<circle cx="88.9" cy="86.5" r=".49"/>
<circle cx="121.9" cy="12.8" r=".49"/>
<circle cx="142.3" cy="12.8" r=".49"/>
<circle cx="132.1" cy="12.8" r=".49"/>
<circle cx="58.4" cy="152.5" r=".49"/>
<circle cx="58.4" cy="155" r=".49"/>
</g>
<g font-size="4.8" fill="#f00">
<text x="175.3" y="9.9">OLED键帽</text>
<text x="45.8" y="20">蜂鸣器</text>
</g>
<text font-size="4.6" x="214.7" y="190.6">Sipeed Technology Co.,Ltd</text>
<g font-size="4.2">
<text x="29.7" y="3.9">5</text>
<text x="89.1" y="3.9">4</text>
<text x="148.5" y="3.9">3</text>
<text x="207.9" y="3.9">2</text>
<text x="267.3" y="3.9">1</text>
<text x="0" y="30.1">D</text>
<text x="0" y="82.6">C</text>
<text x="0" y="135">B</text>
<text x="0" y="187.5">A</text>
<text x="297" y="187.5">A</text>
</g>
<g font-size="3.3">
<text x="225.9" y="197.8">&lt;Title&gt;</text>
<text x="225.8" y="205.3">&lt;Doc&gt;</text>
</g>
<g font-size="2.3">
<text x="118.7" y="6.6">VOLED</text>
<text x="32.3" y="21.8">3P3V</text>
<text x="174.5" y="19.3">VRGB</text>
<text x="260.9" y="21.8">VOLED</text>
<text x="65.6" y="27.5">1</text>
<text x="122" y="25.1">SR_0402</text>
<text x="132.1" y="25.1">SR_0402</text>
<text x="142.3" y="25.1">SR_0402</text>
<text x="152.4" y="25.1">SR_0402</text>
<text x="223.1" y="27.5">1</text>
<text x="243.1" y="27.5">5</text>
<text x="65.6" y="30.1">2</text>
<text x="65.6" y="35.1">3</text>
<text x="223.1" y="32.6">2</text>
<text x="38.1" y="37.8">SC_0402</text>
<text x="205.8" y="40.3">SR_0402</text>
<text x="223.1" y="37.7">3</text>
<text x="243.1" y="37.7">4</text>
<text x="33.1" y="45.4">GND</text>
<text x="47.8" y="47.8">1</text>
<text x="55.4" y="44.1" transform="rotate(-90 55.4 44.1)">3</text>
<text x="180.4" y="42.9">SC_0603</text>
<text x="195.6" y="42.9">SC_0402</text>
<text x="266.7" y="42.9">SC_0603</text>
<text x="55.4" y="54" transform="rotate(-90 55.4 54)">2</text>
<text x="58.5" y="50.5">SOT323</text>
<text x="175.3" y="53">GND</text>
<text x="218.5" y="53">GND</text>
<text x="261.7" y="53">GND</text>
<text x="53.4" y="60.7">GND</text>
<text x="184.7" y="65">VOLED</text>
<text x="260.9" y="65">VOLED</text>
<text x="85.6" y="67.5">VOLED</text>
<text x="123.7" y="67.5">VOLED</text>
<text x="160.8" y="68.3">GND</text>
<text x="199.9" y="67.5">VOLED</text>
<text x="237" y="68.3">GND</text>
<text x="162.1" y="74.5" transform="rotate(-90 162.1 74.5)">8</text>
<text x="238.3" y="74.5" transform="rotate(-90 238.3 74.5)">8</text>
<text x="88.9" y="80.9">SR_0402</text>
<text x="154.5" y="78.3">1</text>
<text x="154.5" y="83.4">3</text>
<text x="169.5" y="80.9">2</text>
<text x="177.8" y="82.3">GND</text>
<text x="188" y="80.9">SR_0402</text>
<text x="230.7" y="78.3">1</text>
<text x="230.7" y="83.4">3</text>
<text x="245.7" y="80.9">2</text>
<text x="254" y="82.3">GND</text>
<text x="264.2" y="80.9">SR_0402</text>
<text x="129.6" y="88.6">SC_0402</text>
<text x="154.5" y="88.5">5</text>
<text x="169.5" y="85.9">4</text>
<text x="205.8" y="88.6">SC_0402</text>
<text x="230.7" y="88.5">5</text>
<text x="245.7" y="85.9">4</text>
<text x="169.5" y="91">6</text>
<text x="245.7" y="91">6</text>
<text x="91.5" y="96.2">SC_0402</text>
<text x="124.5" y="98.8">GND</text>
<text x="162.1" y="97.2" transform="rotate(-90 162.1 97.2)">7</text>
<text x="188" y="98.7">SR_0402</text>
<text x="200.7" y="98.8">GND</text>
<text x="238.3" y="97.2" transform="rotate(-90 238.3 97.2)">7</text>
<text x="264.2" y="98.7">SR_0402</text>
<text x="86.4" y="103.8">GND</text>
<text x="160.1" y="103.8">GND</text>
<text x="236.3" y="103.8">GND</text>
<text x="185.5" y="108.9">GND</text>
<text x="261.7" y="108.9">GND</text>
<text x="123.7" y="118.3">VOLED</text>
<text x="160.8" y="119.1">GND</text>
<text x="184.7" y="115.8">VOLED</text>
<text x="199.9" y="118.3">VOLED</text>
<text x="237" y="119.1">GND</text>
<text x="260.9" y="115.8">VOLED</text>
<text x="162.1" y="125.3" transform="rotate(-90 162.1 125.3)">8</text>
<text x="238.3" y="125.3" transform="rotate(-90 238.3 125.3)">8</text>
<text x="154.5" y="129.1">1</text>
<text x="169.5" y="131.7">2</text>
<text x="188" y="131.7">SR_0402</text>
<text x="230.7" y="129.1">1</text>
<text x="245.7" y="131.7">2</text>
<text x="264.2" y="131.7">SR_0402</text>
<text x="66.1" y="136.4">3P3V</text>
<text x="154.5" y="134.2">3</text>
<text x="169.5" y="136.7">4</text>
<text x="177.8" y="133.1">GND</text>
<text x="230.7" y="134.2">3</text>
<text x="245.7" y="136.7">4</text>
<text x="254" y="133.1">GND</text>
<text x="50.1" y="141.8">1</text>
<text x="129.6" y="139.4">SC_0402</text>
<text x="154.5" y="139.3">5</text>
<text x="169.5" y="141.8">6</text>
<text x="205.8" y="139.4">SC_0402</text>
<text x="230.7" y="139.3">5</text>
<text x="245.7" y="141.8">6</text>
<text x="50.1" y="144.4">2</text>
<text x="50.1" y="146.9">3</text>
<text x="50.1" y="149.4">4</text>
<text x="124.5" y="149.6">GND</text>
<text x="162.1" y="148" transform="rotate(-90 162.1 148)">7</text>
<text x="188" y="149.5">SR_0402</text>
<text x="200.7" y="149.6">GND</text>
<text x="238.3" y="148" transform="rotate(-90 238.3 148)">7</text>
<text x="264.2" y="149.5">SR_0402</text>
<text x="50.1" y="152">5</text>
<text x="50.1" y="154.5">6</text>
<text x="160.1" y="154.6">GND</text>
<text x="236.3" y="154.6">GND</text>
<text x="185.5" y="159.7">GND</text>
<text x="261.7" y="159.7">GND</text>
<text x="57.2" y="164.8">GND</text>
<text x="205.5" y="194.2">Design Name</text>
<text x="205.5" y="201.8">Size</text>
<text x="215.7" y="201.8">Page Name</text>
<text x="286.8" y="201.8">Rev</text>
<text x="205.5" y="209.5">Date:</text>
<text x="208.1" y="204.4">A4</text>
<text x="218.7" y="209.5">Friday, July 23, 2021</text>
<text x="256.3" y="209.5">Sheet</text>
<text x="269" y="209.5">4</text>
<text x="276.7" y="209.5">of</text>
<text x="284.3" y="209.5">4</text>
<text x="286.8" y="204.4">&lt;RevCode&gt;</text>
</g>
<g font-size="2.3" fill="#000080">
<text x="68.6" y="22.6">B400</text>
<text x="122" y="20">R400</text>
<text x="122" y="22.6">4.7K</text>
<text x="132.1" y="20">R401</text>
<text x="132.1" y="22.6">4.7K</text>
<text x="142.3" y="20">R402</text>
<text x="142.3" y="22.6">4.7K</text>
<text x="152.4" y="20">R403</text>
<text x="152.4" y="22.6">4.7K</text>
<text x="226.1" y="22.6">U400</text>
<text x="68.6" y="25.1">Buzzer</text>
<text x="226.1" y="25.1">ME6211C33M5G-N</text>
<text x="38.1" y="32.7">C400</text>
<text x="38.1" y="35.3">100nF</text>
<text x="48.3" y="35.3">D400</text>
<text x="48.3" y="37.8">SS34</text>
<text x="180.4" y="37.8">C401</text>
<text x="180.4" y="40.3">10uF/10V</text>
<text x="195.6" y="37.8">C402</text>
<text x="195.6" y="40.3">100nF</text>
<text x="205.8" y="37.8">R404</text>
<text x="213.4" y="37.8">10K</text>
<text x="266.7" y="37.8">C403</text>
<text x="266.7" y="40.3">10uF</text>
<text x="58.5" y="45.4">Q400</text>
<text x="58.5" y="48">DTC114EUA</text>
<text x="142.3" y="70.8">FPC400</text>
<text x="218.5" y="70.8">FPC401</text>
<text x="88.9" y="75.9">R405</text>
<text x="142.3" y="73.3">FPC_6P_05_V</text>
<text x="188" y="75.9">R406</text>
<text x="218.5" y="73.3">FPC_6P_05_V</text>
<text x="264.2" y="75.9">R407</text>
<text x="88.9" y="78.4">4.7K</text>
<text x="129.6" y="83.5">C404</text>
<text x="188" y="78.4">4.7K</text>
<text x="205.8" y="83.5">C405</text>
<text x="264.2" y="78.4">NC*/4.7K</text>
<text x="129.6" y="86.1">100nF</text>
<text x="205.8" y="86.1">100nF</text>
<text x="91.5" y="91.1">C406</text>
<text x="91.5" y="93.7">100nF</text>
<text x="188" y="93.7">R408</text>
<text x="264.2" y="93.7">R409</text>
<text x="188" y="96.2">NC*/4.7K</text>
<text x="264.2" y="96.2">4.7K</text>
<text x="142.3" y="121.6">FPC402</text>
<text x="142.3" y="124.1">FPC_6P_05_V</text>
<text x="218.5" y="121.6">FPC403</text>
<text x="218.5" y="124.1">FPC_6P_05_V</text>
<text x="188" y="126.7">R410</text>
<text x="188" y="129.2">4.7K</text>
<text x="264.2" y="126.7">R411</text>
<text x="264.2" y="129.2">NC*/4.7K</text>
<text x="40.7" y="136.9">J4001</text>
<text x="129.6" y="134.3">C407</text>
<text x="129.6" y="136.9">100nF</text>
<text x="205.8" y="134.3">C408</text>
<text x="205.8" y="136.9">100nF</text>
<text x="40.7" y="139.4">UART</text>
<text x="188" y="144.5">R412</text>
<text x="188" y="147">NC*/4.7K</text>
<text x="264.2" y="144.5">R413</text>
<text x="264.2" y="147">4.7K</text>
</g>
<g font-size="2.3" fill="#004080">
<text x="69.9" y="29.1">+</text>
<text x="227.4" y="29.1">IN</text>
<text x="236.3" y="29.1">OUT</text>
<text x="69.9" y="31.7">-</text>
<text x="227.4" y="34.2">GND</text>
<text x="69.9" y="36.7">NC</text>
<text x="227.4" y="39.3">CE</text>
<text x="237.5" y="39.3">NC</text>
<text x="158.8" y="79.9">1</text>
<text x="163.7" y="78.9" transform="rotate(-90 163.7 78.9)">8</text>
<text x="165.1" y="82.5">2</text>
<text x="235" y="79.9">1</text>
<text x="239.9" y="78.9" transform="rotate(-90 239.9 78.9)">8</text>
<text x="241.3" y="82.5">2</text>
<text x="158.8" y="85">3</text>
<text x="165.1" y="87.5">4</text>
<text x="235" y="85">3</text>
<text x="241.3" y="87.5">4</text>
<text x="158.8" y="90.1">5</text>
<text x="163.7" y="92.8" transform="rotate(-90 163.7 92.8)">7</text>
<text x="165.1" y="92.6">6</text>
<text x="235" y="90.1">5</text>
<text x="239.9" y="92.8" transform="rotate(-90 239.9 92.8)">7</text>
<text x="241.3" y="92.6">6</text>
<text x="158.8" y="130.7">1</text>
<text x="163.7" y="129.7" transform="rotate(-90 163.7 129.7)">8</text>
<text x="235" y="130.7">1</text>
<text x="239.9" y="129.7" transform="rotate(-90 239.9 129.7)">8</text>
<text x="158.8" y="135.8">3</text>
<text x="165.1" y="133.3">2</text>
<text x="235" y="135.8">3</text>
<text x="241.3" y="133.3">2</text>
<text x="45.8" y="143.4">1</text>
<text x="158.8" y="140.9">5</text>
<text x="163.7" y="143.6" transform="rotate(-90 163.7 143.6)">7</text>
<text x="165.1" y="138.3">4</text>
<text x="165.1" y="143.4">6</text>
<text x="235" y="140.9">5</text>
<text x="239.9" y="143.6" transform="rotate(-90 239.9 143.6)">7</text>
<text x="241.3" y="138.3">4</text>
<text x="241.3" y="143.4">6</text>
<text x="45.8" y="146">2</text>
<text x="45.8" y="148.5">3</text>
<text x="45.8" y="151">4</text>
<text x="45.8" y="153.6">5</text>
<text x="45.8" y="156.1">6</text>
</g>
<g font-size="2.3" fill="#f00">
<text x="155.5" y="35">OLED1_SCL</text>
<text x="99.9" y="36.5">I2C1_SCL</text>
<text x="99.9" y="41.6">I2C1_SDA</text>
<text x="155.5" y="37.5">OLED2_SCL</text>
<text x="155.5" y="40">OLED1_SDA</text>
<text x="99.9" y="46.7">I2C2_SCL</text>
<text x="155.5" y="42.6">OLED2_SDA</text>
<text x="155.5" y="47.7">OLED4_SCL</text>
<text x="155.5" y="45.1">OLED3_SCL</text>
<text x="33.8" y="49.2">BEEP</text>
<text x="99.9" y="51.8">I2C2_SDA</text>
<text x="155.5" y="52.7">OLED4_SDA</text>
<text x="155.5" y="50.2">OLED3_SDA</text>
<text x="140.3" y="83.2">OLED_RST</text>
<text x="216.5" y="83.2">OLED_RST</text>
<text x="66.8" y="87.3">OLED_RST</text>
<text x="97.1" y="85.8">OLED_RST</text>
<text x="140.3" y="88.3">OLED1_SCL</text>
<text x="216.5" y="88.3">OLED2_SCL</text>
<text x="173.3" y="90.8">OLED1_SDA</text>
<text x="249.5" y="90.8">OLED2_SDA</text>
<text x="140.3" y="134">OLED_RST</text>
<text x="216.5" y="134">OLED_RST</text>
<text x="140.3" y="139.1">OLED3_SCL</text>
<text x="173.3" y="141.6">OLED3_SDA</text>
<text x="216.5" y="139.1">OLED4_SCL</text>
<text x="249.5" y="141.6">OLED4_SDA</text>
<text x="72.7" y="148.3">UART_RXD</text>
<text x="72.9" y="150.8">UART_TXD</text>
</g>
</svg>
